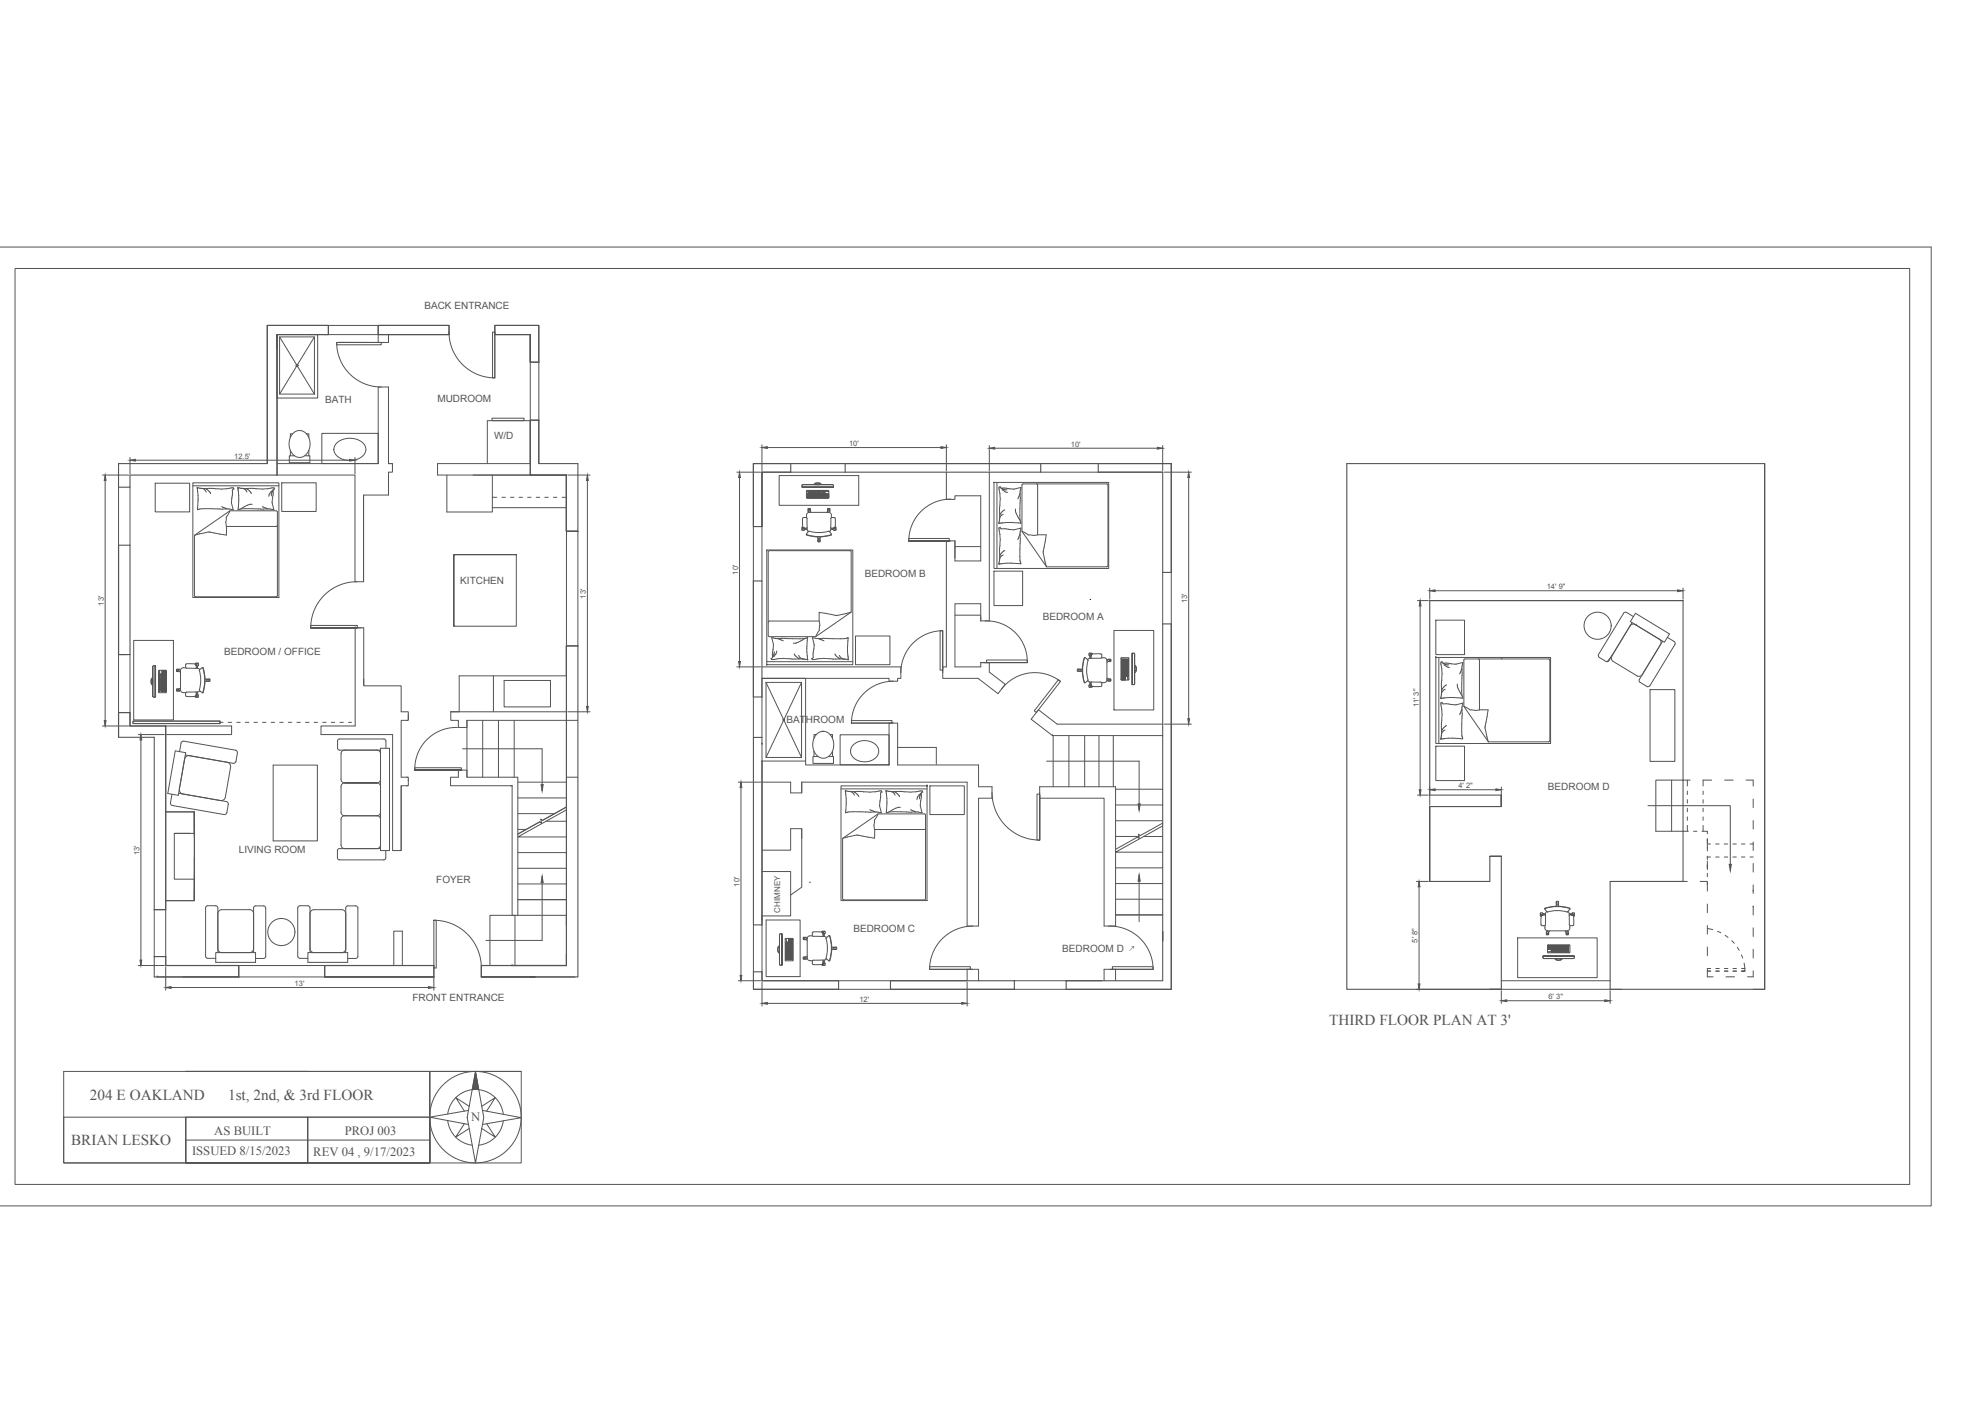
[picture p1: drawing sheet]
<svg xmlns="http://www.w3.org/2000/svg" width="1067mm" height="762mm" viewBox="0 0 1067 762" stroke-linecap="round" stroke-linejoin="round" font-family="sans-serif">
<!-- layer: A-DETL-LITE -->
<path d="M252 390v30M261 390v30M270 390v30M278 390v30M306 438l-26 15h26M295 444h11M280 478h26M280 470h26M280 461h26M278 495h-13v27M280 495h26M280 487h26" fill="none" stroke="#545454" stroke-width=".54"/>
<!-- layer: A-WALL-INTR-MEDM -->
<path d="M193 340h2M197 367v3M220 390h.1M221 386v3M220 425h.1M220 420h.1M221 422h.1" fill="none" stroke="#545454" stroke-width=".54"/>
<!-- layer: A-WALL-EXTR-HEVY -->
<path d="M150 181v8M287 181v15M287 227v30M306 495v6M306 516v6" fill="none" stroke="#545454" stroke-width=".59"/>
<!-- layer: A-WALL-INTR-MEDM -->
<circle cx="277" cy="522" r=".2" fill="#545454"/>
<path d="M204 181v4M210 209h-6v42h-54M150 257h42v58h5v-47h13M210 251h2v4h-2M237 251v6h51M197 268v47M90 393h35v4M174 397v-4h18v-53h5v31h20v14h4v5h-4v30h4v5h-4v35h-5M248 385h-4v5h4v3h4v-3h54M217 425v35M277 420h-25v-4h-4v4h-4v5h33v70M213 522v-18h5v18" fill="none" stroke="#545454" stroke-width=".54"/>
<!-- layer: A-WALL-EXTR-HEVY -->
<g fill="none" stroke="#545454" stroke-width=".59">
<path d="M178 176h-33v75M204 176h39v5h-39M150 181v76M287 181h-19v-5h23v20M291 227v24M306 257v30M64 295v59M306 349v173M64 385v14M70 393h20v6M83 399v93M83 517v11"/>
<path d="M85 528h44M235 522v6h-59M260 522h46h-30M260 523v5h51"/>
</g>
<!-- layer: A-DETL-LITE -->
<path d="M306 436l-13 8M292 444l-12 7M280 487h26" fill="none" stroke="#545454" stroke-width=".54"/>
<!-- layer: 0 -->
<path d="M590 324h-1" fill="none" stroke="#000" stroke-width=".54"/>
<!-- layer: A-DECK-LITE -->
<path d="M237 176h6M268 176h4M99 528h30M176 528h59M287 528h2h-29h29" fill="none" stroke="#545454" stroke-width=".54"/>
<!-- layer: A-DETL-FINE -->
<path d="M174 234h30v17h-30zM279 300v39h-34v-39h34h-34v39M248 366h58" fill="none" stroke="#545454" stroke-width=".54"/>
<!-- layer: A-WALL-INTR-MEDM -->
<circle cx="192" cy="340" r=".2" fill="#545454"/>
<path d="M210 181v4h-6M210 209v42h2M210 255v13M237 251h50M90 397h35M174 397h38v63M244 385h62" fill="none" stroke="#545454" stroke-width=".54"/>
<!-- layer: A-DETL-FINE -->
<g fill="none" stroke="#545454" stroke-width=".54">
<path d="M150 181h22v34h-22zM287 227h-24v24M287 227v24M242 257v20h24v-20M266 275h40M306 349v17M248 366v19M119 391h2M123 391h2M128 391h2M133 391h2M137 391h2"/>
<path d="M142 391h2M147 391h1M151 391h2M156 391h2M161 391h1M165 391h2M170 391h2M174 391h2M179 391h2M184 391h2M188 391h2"/>
</g>
<!-- layer: A-WALL-EXTR-HEVY -->
<g fill="none" stroke="#545454" stroke-width=".59">
<path d="M268 176h23v20h-4v-15h-19zM204 181v-5h39v5M287 181v15M287 227h4v24h21v36M287 227v30h19M64 251v12M145 251v-75h33v5h-28v76h-80M306 257v30h6h-6zM64 295v59h5M70 295v59M70 393v-8h-6v14M90 399v93h-7"/>
<path d="M83 517h7v5h39v6M235 522h-59v6M276 522h30h-46v6h52v-179h-6v173"/>
</g>
<!-- layer: A-DETL-LITE -->
<g fill="none" stroke="#545454" stroke-width=".54">
<path d="M178 176h26M178 181h26M287 196v31M291 196v31M306 287v62M312 287v62M64 354v31M70 354v31M72 390h47v1h-47zM90 439h15v48h-15M83 492v25M90 492v25"/>
<path d="M129 522h47M129 528h47"/>
</g>
<!-- layer: A-WALL-EXTR-HEVY -->
<circle cx="85" cy="528" r=".3" fill="#545454"/>
<g fill="none" stroke="#545454" stroke-width=".59">
<path d="M178 176v5h-28M204 176v5h39M287 181v15h4M287 227h4M64 251h81M70 257v6h-6M287 257h19v30h6h-6v-30M407 251v34M428 255h-16v30M633 251v59M64 295h6M407 314v63"/>
<path d="M412 314v63M633 337v198h-57M64 354h6M312 349h-6v17M64 385h6v8h20v99h-7M412 412v88M83 517h7v5h39v6h-46M629 504v5M235 522h-59v6h59M407 535h46M412 526v4M481 535h67"/>
</g>
<!-- layer: A-DETL-LITE -->
<path d="M90 439h15v48h-15" fill="none" stroke="#545454" stroke-width=".54"/>
<!-- layer: A-WALL-EXTR-HEVY -->
<circle cx="412" cy="402" r=".3" fill="#545454"/>
<g fill="none" stroke="#545454" stroke-width=".59">
<path d="M412 255v30M428 251h-21v34M457 251h106M457 255h106M594 251h39v59M594 255h35M407 314v63M629 337v193h-53M633 337v198h-57M407 399v101M412 412v88M407 526v9h46"/>
<path d="M412 526v4h41M481 535h67M481 530h67"/>
</g>
<circle cx="412" cy="402" r=".3" fill="#545454"/>
<!-- layer: A-DETL-LITE -->
<path d="M618 452h11M629 447l-26 14h26M603 478h26M603 469h26M603 495h26M603 486h26M407 500v26M412 500v26" fill="none" stroke="#545454" stroke-width=".54"/>
<!-- layer: A-WALL-INTR-MEDM -->
<g fill="none" stroke="#545454" stroke-width=".54">
<path d="M535 255v81M512 293v68h-2v6h19l11 8 4-5-9-7M530 358h5M412 361h75v6h-2v1h-4v-1h-69M569 398h.1M569 398h60M629 392h-57l-11-8-3 5 11 9M412 412h24v2h45v-23h4v23h44v11M412 423h16v6h5v-6M433 423h90v78M433 423v6M536 425v7h-7v69"/>
<path d="M562 425v7h35v69M603 425v76M428 448h5v32l-5 4v11h-16M412 471h16M523 524v6M529 524v6M597 524h6"/>
</g>
<!-- layer: A-WALL-EXTR-HEVY -->
<path d="M407 377h5M407 399h5M412 495v3M407 500h5M407 526h5" fill="none" stroke="#545454" stroke-width=".59"/>
<!-- layer: A-DETL-FINE -->
<path d="M182 240a10 10 0 0 1 16 2 7 7 0 0 1-9 7 7 7 0 0 1-8-8zM412 377v-10h24v45M461 403a8 8 0 0 1 14 3 8 8 0 0 1-6 6 8 8 0 0 1-8-3l-1-3zM485 404h21v9" fill="none" stroke="#545454" stroke-width=".54"/>
<!-- layer: A-WALL-EXTR-HEVY -->
<circle cx="529" cy="530" r=".3" fill="#545454"/>
<g fill="none" stroke="#545454" stroke-width=".59">
<path d="M428 251v4M457 251v4M563 251v4M594 251v4M629 255v55h4M954 251v284M407 285h5M407 314h5M629 337h4M64 399h19M773 436v41v-41M812 430v6v-6"/>
<path d="M910 422v-97h-137v105h39v6h-39M806 463h6h-6v14h-33M812 463v72h-84v-284h226v284M910 477h-39v58h83M453 530v5M481 530v5M548 530v5M596 530h-20v5"/>
</g>
<!-- layer: A-DETL-LITE -->
<g fill="none" stroke="#545454" stroke-width=".54">
<path d="M182 185h24v1h-24zM183 185h24M428 251h29M428 255h29M563 251h31M563 255h31M64 263v32M70 263v32M407 285v29M412 285v29M491 293v-2h22v2h-22h23M629 310v27"/>
<path d="M633 310v27M168 340h25zM168 338h25v2h-25zM168 340h25M508 341h2v21h-2zM510 341v23M532 358h23h-22v-1h22v1M407 377v22M412 377v22M572 368l1 1-13 16-1-1zM72 390h47v1h-47zM460 391h23"/>
<path d="M460 390h22v1h-22zM569 398v27M578 398v27M586 398v27M594 398v27M602 398v27M224 416h26zM224 415h25v1h-25zM280 423h26M280 432h26M306 436l-13 8-1-1 1 2-1-1-12 7M561 429h1v25v-24v24h-1z"/>
<path d="M562 429v25M603 427h26M603 435h26M910 422h-15v28h18M103 451h-9v24h11v12v-5M105 451v-12v14M105 448v-9v12h-11M280 440h20M280 449h5M603 444h26M603 452h13M629 445l-13 7v-1v2h-1l-12 6"/>
<path d="M916 450h2M920 450h3v1M923 456h2M923 454v2M923 458v2M928 456h2M932 456h2M937 456h2M942 456h1M946 456h2M105 464v23M923 463h2"/>
<path d="M923 463v2M923 468v1M923 472v2M923 477v1M928 463h2M932 463h2M937 463h2M942 463h1M946 463h2M278 495v27M948 482h.1M948 490h.1"/>
<path d="M263 509h30M453 530h28M453 535h28M503 523h22v1h-22zM503 524h23M505 535h.1M547 535h.1M548 530h28M548 535h28M549 530l-1 1M579 535h.1M600 524h23"/>
<path d="M601 523h22v1h-22zM812 530h59M812 535h59M923 525h2M923 524h2M928 525h2M928 524h2M932 525h2M932 524h2M937 525h2M937 524h2M942 525h1h-1"/>
<path d="M942 524h1v1"/>
</g>
<!-- layer: A-WALL-EXTR-HEVY -->
<g fill="none" stroke="#545454" stroke-width=".54">
<path d="M428 255h-16v30M594 255h35M885 338h.1M812 356h.1M872 355l-3 3M412 399v13M773 426v9M776 427h33M812 426v9M910 422h4M921 422h4M932 422h5"/>
<path d="M944 422h4v3M948 432v5M923 454v5M948 444v4M948 455v5M766 477h6M767 480v52M923 466v4M923 477v5M948 467v5M948 479v4M923 489v5"/>
<path d="M948 490v5M923 501v4M923 512v5M948 502v4M948 513v5M412 530h41M481 530h42M766 535h46M812 536v7M871 535h6M871 536v7M923 524v4h3"/>
<path d="M933 528h5M948 525v3h-3M948 535h6M815 541h53"/>
</g>
<!-- layer: A-WALL-INTR-MEDM -->
<g fill="none" stroke="#545454" stroke-width=".54">
<path d="M266 180h2v24h-2zM268 180v24M512 255v15h4v-2h14v35h-14v-10h-4M535 336h-5v-10h-14v35h14v-3h5v5M773 325h137M306 390h6M276 425h1M277 420h3v75h-3M306 420h6M529 425h7M562 425h41M428 448v12h-16"/>
<path d="M923 454h.1M428 471v13M908 477h4M919 477h4M235 498h1v26h-1zM523 501h6M597 501h6M209 522h.1M523 524h6M597 524v6M603 524v6"/>
</g>
<!-- layer: A-DETL-FINE -->
<g fill="none" stroke="#545454" stroke-width=".54">
<path d="M243 180a25 25 0 0 0 25 24M151 182h19v31h-19zM151 182l19 31M170 182l-19 31M182 185a24 24 0 0 0 24 24M158 235a5 5 0 0 1 6-2 5 5 0 0 1 4 6 6 6 0 0 1-2 6 6 6 0 0 1-6 2 8 8 0 0 1-2-12zM158 235h-1v2M166 235h1v2M266 226h17v1h-17zM157 246h-1v4h12v-4h-1M157 244v2M157 246h2"/>
<path d="M165 246h2M167 244v2M256 257h50M407 251h226M421 257h43v16h-43zM84 261h19v16h-19zM104 261h47v62h-47zM104 263h47M107 264v1M107 264h8M107 264h.1M107 265v1"/>
<path d="M107 276h.1M107 266v2M107 268v8M108 264l3 1M111 275l-4 1M111 275h8M111 264l3 3M111 265l1 1M115 264l5 1 6-1h1a1.6 1.6 0 0 0-1 3l-1 3M119 275l7 1M120 274l3 1M124 276v1a5 5 0 0 0-2 5v7l-6-1a19 19 0 0 0-11 2"/>
<path d="M125 270v2l1 4M126 276h.1M129 264v1M129 264h8M129 264h.1M129 265v1M129 276h.1M129 274v2M129 266v8M130 264l2 1 2 1M133 275l-4 1M133 275h8"/>
<path d="M133 264l3 3M136 273h-1l-5 2M137 264l5 1 6-1v1M141 275l7 1M142 274l3 1M148 265l-1 7 1 4M148 265l-2 2-1 1M148 266l-1 1v1M148 276h.1M152 261h19v16h-19zM266 269h3M271 269h2"/>
<path d="M276 269h2M281 269h2M285 269h2M290 269h2M295 269h1M299 269h2M304 269h2M434 263h17M434 263l17 1zM434 262h.1M434 262h16h-16M436 265h12v4h-12z"/>
<path d="M437 267h.1M437 267v1zM437 268h.1M437 266h.1M437 277h.1M437 267h1h-1M437 267h1l-1 1M437 268h1M437 269h1h-1h1h-1M437 266h1M438 277h10M438 277l-2 1v2"/>
<path d="M438 268h-1h1h-1l1 1h-1M438 268v1M438 267h.1M438 267v1M438 269v-1v1M438 269h.1M438 266h.1M438 276h-1l1 1M438 276l1 1M438 276v-1v1l-1-1v1v-1v2M438 268v-1v1M438 267h1"/>
<path d="M438 268v-1l1 1M438 267l1 1M438 268h1M438 269v-1l1 1M438 268l1 1M438 269h1M439 266h.1M439 267h.1M439 268v-1v1M439 267v1M439 268h.1M439 269v-1v1"/>
<path d="M439 268v1M439 269h.1M439 266h1h-1M439 267h1h-1M439 267h1l-1 1M439 268h1h-1M439 268h1l-1 1M439 269h1M440 266h.1M440 267h.1M440 267v1M440 269v-1v1"/>
<path d="M440 262l2-1h2v1M440 262h.1M440 268v-1v1M440 268v1M440 266h1M440 267h1M440 268v-1l1 1M440 267l1 1M440 268h1M440 269v-1l1 1M440 268l1 1M441 261h2v1h-2z"/>
<path d="M441 266h.1M441 267h.1M441 267v1M441 268h.1M441 268v1M441 269h-2h3h-3M442 266h.1M442 267h.1M442 267v1v-1v1v1M442 267h1M442 267l1 1M442 269v-1l1 1"/>
<path d="M442 269h1M442 266h1M443 268l-1-1 1 1M443 268h-1l1 1M443 267h.1M443 268v-1v1M443 267v1M443 268h.1M443 268v1M443 269h.1M443 266h.1M443 267h1h-1"/>
<path d="M443 268v-1l1 1M443 267l1 1M443 268h2v1h-2zM443 269h1zM443 269h1M443 266h1h-1M444 268h1zM444 267h1zM444 269h1zM444 267l1 1zM444 266h.1M445 267h.1"/>
<path d="M445 267v1v-1v1M445 269h.1M445 266h.1M445 267h1M445 267l1 1M445 269h1M445 266h1M446 268l-1-1 1 1M446 268h-1h1l-1 1M446 267h.1M446 267v1M446 268h.1"/>
<path d="M446 269h.1M446 266h.1M447 267v1zM447 268h.1M447 268v1zM447 269h1h-1M447 269h.1M447 277l1-1h1l-1 1M447 267l1 1zM447 268h1zM447 268l1 1zM448 267v1z"/>
<path d="M448 268h.1M448 268v1zM448 269h.1M448 276v-1l-1 1M448 276v-1v1l1-1v2M448 277l1 1v2M449 277h.1M450 280h-1v6l2-1M450 280h2v5M450 262h1M514 270a23 23 0 0 0-23 23M537 261h.1"/>
<path d="M537 261h62v46h-62zM539 261v46M541 274l-1 9M541 264v-1h-1l1 7-1 4M541 264l2 2h2M542 264l1 1M542 278l-1 1-1 2M543 265h2M543 276l-2 3M549 275v2l3 4M551 267l-1 3M552 264h.1"/>
<path d="M552 264l-4 1-7-1M552 264l-1 15 1 4M553 262v25l13 20M553 262h45M560 262h1v27M598 262h1v44l-33 1M105 290l19-14h26v47h-45zM150 284l-1 1h-27M415 297h46v62h-46zM434 286v-1v2M434 285h.1M434 285v1"/>
<path d="M434 285v-5h2v6l-2-1M434 286v1h1M435 287h.1M435 285l1 1M435 286h.1M435 286h-1M436 286l-1 1M436 289a16 16 0 0 0 14 0M436 289a18 18 0 0 0 14 0M436 286l1 2M437 287l-1 2M437 287l6 1 5-1"/>
<path d="M437 287h.1M442 290v1h1l1-1M442 291v2M442 291v2h1v-2M443 291v2M448 287l2 2M449 286v2M450 286l1 1M451 286h.1M451 287h.1M451 285l-2 1M451 285l1 1-1 1"/>
<path d="M452 285h.1M452 285h-1M452 285v1M452 286v-1v2M516 296h14M540 283h.1M541 296l-1 9M543 298l-2 3M551 290l-1 2M551 289v2M552 286h.1M552 283h-8h-4"/>
<path d="M552 286l-4 1-5-1a1.4 1.4 0 0 1-2-1l-1 1 1 6-1 4M552 283h.1M552 286l-1 15 1 4M553 287l1 1a5 5 0 0 0 4 1l1 1M559 290l7-1-1 7a19 19 0 0 0 1 11M193 315a25 25 0 0 0-25 25M537 309h16v18h-16zM540 305h.1M542 300l-1 1-1 2M552 305h-8h-4M552 305h.1M443 336h-27h-1"/>
<path d="M443 338v1a5 5 0 0 1-2 5M450 332l-7-1v7M459 332h-2a10 10 0 0 1-7 0M460 331l-2 1M460 331v-33h-44l-1 46M460 331l-19 13h-25h-1M516 333h14M533 336a22 22 0 0 1 22 22M776 335h16v19h-16zM881 339l1-1h2l13 8 1 1v2M882 337l-12 20-2 1M883 333l-4-2h-1l-14 23"/>
<path d="M884 332l19 11-3 4-18-11zM72 346h22v43h-22zM100 359h6v2h-5zM106 359h.1M106 360l1 1M106 359h1v1M106 359v1M107 360h.1M107 360v1M107 359h-1M415 359h.1M415 358h46"/>
<path d="M417 345h.1M419 352v2l-1 1M420 353l-2 3M420 352v1M421 345l3 2M429 354l3 2M432 354l1 2M433 356h1M434 356h1M434 356l1 1M435 345l-3 2-3 1M435 356l2 1"/>
<path d="M435 345h-18l1 4v5a1.4 1.4 0 0 1-1 2l1 1 5-1h11M437 345h-2M437 345h.1M437 345l-1 8 1 4M437 357h.1M439 345l1 4v7M439 345h3h15M439 345h.1M440 356h-1v1l6-1h11M442 345l4 2M451 354l3 2M454 354l2 2"/>
<path d="M456 356l3 1M456 356l1 1M458 345h-1M459 345h-1M459 345h.1M459 345l-1 8 1 4M459 357h.1M463 344h18v15h-18zM510 341a23 23 0 0 0-23 23M587 356a1.9 1.9 0 0 1 1 3v7a2.1 2.1 0 0 1-1 3l-2-7zM587 356a16 16 0 0 0 0 13M589 353h2l-1 1"/>
<path d="M589 354h.1M589 354v2M590 354h1M590 354h.1M590 354v1M590 354l-1-1v1M590 356l-2 1M590 354l-1 2M590 354h5l1 2h-1h-5zM591 354h.1M596 356h2l1 1M599 357h1l-1 1"/>
<path d="M599 357v11M599 357h2h-1M599 358h.1M600 357h1h-1l1 1h-2M602 341h22v43h-22zM606 356h4v12h-4zM606 357v-1l1 1M606 358h1h-1M606 358h1l-1 1M606 359h1h-1M606 359v3h1v-3v2M607 358h-1"/>
<path d="M607 358l-1 1M607 360h1h-1h1M607 357v-1v1h1h-1M607 358h1h-1M607 357v1v-1M607 358h.1M607 358v1M607 359h.1M607 357h-1h1l-1 1 1-1M607 358h1M607 356l1 1zM607 357h1l-1 1 1-1"/>
<path d="M607 358h1l-1 1M607 359h1h-1h1M608 357h-1M608 358l-1 1M608 356v1zM608 357h.1M608 357v1v-1M608 358v1M608 359h.1M608 358h.1M609 356v1zM609 357h.1"/>
<path d="M609 357v1v-1M609 358h.1M609 358v1M609 359h.1M609 360h.1M610 356v1zM610 357v1M610 358h.1M610 358v1v-1M610 359h.1M610 360h.1M612 353v17z"/>
<path d="M613 354l-1-1v17h1M613 354v16v-16M613 360h1M614 360v2l-1 2M776 356h.1M776 356h62v46h-62zM778 356v46M779 358h1v1M779 358l1 6-1 11M780 359l2 2h2M781 359l2 1M783 360h.1"/>
<path d="M791 358l-1 16 1 3M791 358l-4 1h-7M791 357l1-1 46 1v44h-33M792 357v25l13 19M799 356l1 1v27M864 354v1l4 3M871 355v1l1 2 13 7 2 1 1-1M902 345l4 2v2l-14 22h-1l-4-2-1-1 13-21M82 367h1v3h-1zM83 377v-17v17M83 367h-1v1v2h1M83 360h.1"/>
<path d="M83 360h1v17h-1M83 360h1M84 360v17zM86 374v1M86 363v11M86 374h.1M86 373h.1M86 372v-1v1M86 370h.1M86 369h.1M86 368v-1v1M86 367h.1"/>
<path d="M86 367v-1v1M86 365v-1v1M86 363h.1M86 363h4v11l-4 1M86 372v1M86 372h.1M86 370v1M86 369v1M86 368h.1M86 365v1M86 365h.1M87 374h.1"/>
<path d="M87 373h.1M87 372v-1v1M87 370h.1M87 368h.1M87 367h.1M87 365v-1v1M87 366v1zM87 372v1M87 372h.1M87 371h.1M87 370v1M87 369v1"/>
<path d="M87 369h.1M87 368v1M87 365v1M87 365h.1M88 374h.1M88 373h.1M88 372v-1v1M88 370h.1M88 368h.1M88 367h.1M88 366v1zM88 365v-1v1"/>
<path d="M88 364h.1M88 363v1zM88 363h.1M88 372v1M88 372h.1M88 371h.1M88 370v1M88 369v1M88 369h.1M88 368v1M88 365v1M88 365h.1"/>
<path d="M88 374h1zM88 373h1M88 372v-1l1 1M88 370h1M88 368h1M88 366l1 1zM88 365v-1l1 1M88 364h1zM88 363l1 1zM88 363h1zM89 372l-1 1h1M89 372l-1 1"/>
<path d="M89 372h-1h1M89 372h-1M89 371h-1h1M89 371h-1M89 370l-1 1h1M89 370l-1 1M89 369l-1 1h1M89 369l-1 1M89 369h-1h1M89 369h-1M89 368l-1 1h1M89 368l-1 1"/>
<path d="M89 365l-1 1h1M89 365l-1 1M89 365h-1h1M89 365h-1M89 373v1v-1v1l1-1M89 372v-1v1M89 370h.1M89 368h.1M89 366v1zM89 364h.1M89 363v1zM89 363h.1"/>
<path d="M89 373h1M89 365h1M89 365h.1M89 372v1l1-1M89 372v1M89 372h.1M89 371h.1M89 370v1M89 369v1M89 369h.1M89 368v1M89 364h1"/>
<path d="M89 364v-1l1 1M89 363h1zM89 365v-1l1 1M89 372v-1l1 1M89 368h1M89 367h1zM89 366l1 1zM89 369v2M90 365l-1 1h1M90 365l-1 1M90 365h-1h1M90 372l-1 1h1"/>
<path d="M90 372h-1h1M90 372h-1M90 369v2h-1h1M90 369h-1v2M90 368l-1 1h1M90 368l-1 1M90 367h-1h1M96 362h-1l1 1h-1h2M97 363l1 1M97 373l-1 1 2-1v1l2 1M97 373h-1h-1h1l-1 1h2M97 362h-2h1"/>
<path d="M97 374h.1M98 363l-2-1 1 1M98 363v10M98 372l-1 1M100 361h-2v2M101 374l5 1v2h-4l-2-1zM106 377h.1M106 376h.1M106 361h1M106 377h1M107 375v1M107 374l-1 2v1h1v-1"/>
<path d="M107 361l1 1M107 374h-1M107 376h.1M108 362l1 5-1 4a2.1 2.1 0 0 0 1 4M108 362h.1M108 374h-1M109 361a18 18 0 0 1 0 14M109 361a16 16 0 0 1 0 14M109 361l-1 1M111 367h1v1l-1 1M112 367l2 1h-1h-1M112 368h1"/>
<path d="M113 367h-1M113 367h.1M267 366v19M273 368h25v14h-25zM414 369h19v41h-19zM414 369l19 41M433 369l-19 41M483 368a23 23 0 0 0-23 23M573 369a23 23 0 0 0-31 4M583 362h1M583 362h.1M584 363h-1"/>
<path d="M585 362h-2l-1 1h3M585 362v1M588 368l2 1M589 371h.1M589 370h.1M589 370v1M589 369l1 1M589 369v1M590 371l1 1-2-1M590 371h1M590 371h.1M590 370l-1 2v-2"/>
<path d="M590 371v-2h5l1 2a2.2 2.2 0 0 1-3 0h-2M591 371h.1M599 367h.1M599 367h2l-1 1h1h-1h1h-2M599 367h1v1h-1l-1 1h-2M606 367v-1l1 1M606 366v1l1-1M606 367l1 1zM606 364h1l-1 1 1-1M606 366h1h-1h1M606 365h1h-1h1M606 362h1h-1"/>
<path d="M606 362h1l-1 1M606 363h1zM606 363l1 1zM606 363h1h-1M607 362h-1M607 362l-1 1M607 361l1-1-1 1M607 362h1h-1M607 360v1M607 361h.1M607 361v1v-1M607 362h.1"/>
<path d="M607 362v1v-1M607 363v1zM607 366v1zM607 367h.1M607 367v1zM607 365h1h-1h1M607 361l1-1v1M607 362h1M607 364h1l-1 1 1-1v1v-1M607 366h1h-1h1M607 361h1h-1M607 361h1l-1 1 1-1"/>
<path d="M607 362h1l-1 1 1-1M607 363l1 1zM607 366l1 1zM607 367h1zM607 367l1 1zM608 361h-1M608 361h.1M608 361v1v-1M608 362v1M608 363h.1M608 363v1zM608 366v1z"/>
<path d="M608 367h.1M608 367v1zM608 360v1M608 362h.1M609 360v1M609 361h.1M609 361v1v-1M609 362h.1M609 362v1M609 363h.1M609 363v1zM609 364v1v-1"/>
<path d="M609 365h.1M609 366h.1M610 360v1M610 361h.1M610 361v1v-1M610 362h.1M610 363h.1M610 363v1M610 364h.1M610 364v1v-1M610 365h.1M610 366h.1"/>
<path d="M612 370h1M613 370h.1M613 361h1v2h-1zM779 378h.1M779 375v1M779 375v3M781 373l-2 2M782 370l-3 3M788 370v2l2 4M790 361l-1 3M791 378l-8-1-4 1M791 378h.1"/>
<path d="M892 373h14v39h-14zM247 393a22 22 0 0 0-23 23M441 397a5 5 0 0 1 7-1 5 5 0 0 1 3 6 6 6 0 0 1-2 6 6 6 0 0 1-6 1 8 8 0 0 1-2-12zM441 397h-1v2M449 397h1v2M454 397h27v17h-27zM779 400h.1M779 380h1a1.6 1.6 0 0 0 2 1h5l4-1-1 16 1 4M779 380l1 6-1 11M779 397v1M779 397v3M781 395l-2 2"/>
<path d="M782 392l-3 3M790 383l-1 4M791 400h-12M791 400h.1M792 382l1 1a5 5 0 0 0 4 1h8l-2 10M803 394l2 7M95 406l5 1-4 23-5-1zM102 409h-1l-1 2-3 16 1 2h1M123 412l1 1 1 2-3 17-1 1h-2M127 406l1 1v5l-1 1-27-5M127 406l-28-5-1 1-1 4M148 414h24v41h-24z"/>
<path d="M182 405l2 1h22M182 401l2-1h24l1 1v4M183 401v4M186 406h-1l-1 2v14l2 1M204 406h1l1 2M206 405h5v55h-5zM293 405v19M440 409v4h11v-4h-1M440 406v3M440 409h2M448 409h2M450 406v3"/>
<path d="M616 412v23M776 404h16v18h-16zM97 429l26 5v1v5l-2 1-28-6-1-1 1-4M186 423l-2 2v14l1 2h1M186 423h18h-18M206 421l-1 2h-1l1 1 1 1M206 439l-1 2h-1M455 425h46v62h-46zM455 427h46M457 428h.1M457 428h3M457 428l1 4-1 8"/>
<path d="M457 440h.1M459 428h1M460 428l1 1M460 428h10h7l-1 1M461 429l1 1M461 428l3 3M470 438l3 1M476 439h-15l-4 1M476 429v6l1 5-1-1M479 428h.1M479 428h3M479 428l1 6-1 6"/>
<path d="M479 440h.1M481 428h1M482 428l2 2M482 438l-1 1M482 428h10h7l-1 1M483 428l3 3M487 437h-2l-3 1M492 438l3 1M498 430l-1 2M498 432v3v5l-15-1-4 1M498 429l-2 2v1M498 429v3"/>
<path d="M498 429v1M501 425h.1M503 425h18v16h-18zM536 429a26 26 0 0 0 26 25M891 436h45v31M186 441l-1 1-1 1v14l2 2M186 441h18M204 441l1 1 1 1M206 459h-23l-1 1v4l2 1h24l1-1v-4M206 457l-1 1-1 1M433 448v6M456 453l19-13h25v46h-44z"/>
<path d="M475 440l-1 1a5 5 0 0 0-1 5v7l-7-1a19 19 0 0 0-10 1M500 448v1h-27M293 477v32M616 477v21M118 494v-1l2-1h16l1 1v1M137 491l1-1h4l2 1v27h-2h-4M137 491v24M166 490l2 1v24M167 490h-5l-1 1v26M168 494v-1l2-1h15l2 1v1M188 490h5v1M188 490l-1 1v24"/>
<path d="M194 491v26M235 498a26 26 0 0 1 25 25M414 498h19v30h-19zM833 494v1M833 494h.1M834 495h.1M834 494h.1M834 494h-1l1 1M834 494h1M835 492l2 1M835 495h-2v3a2.2 2.2 0 0 0 1 3l2-1-1-5M835 491v1"/>
<path d="M835 491a17 17 0 0 1 14 1M835 491l7-1 7 1M836 494l-2 1M836 494v1M836 493v1M837 493h.1M841 490v-1h2v1M842 488v1M842 488h.1M843 488l-1-1v1v1M848 493v1M848 495l1 5 1 1"/>
<path d="M848 494l1 1M848 494l2 1M849 491v1M849 492l-2 1-5-1-5 1M850 494h.1M850 494h-1M850 494h1l-1 1M850 495l1 4-1 2M850 495h-2M851 494v1M111 517l1 1h5M117 515h21v5h-21z"/>
<path d="M118 515v-24l-1-1h-5l-1 1v26M118 513v2h2h15h1l1-2M161 517l1 1h4M166 515h22v5h-22zM168 513v2h2h15h1l1-2M193 517v1h-5M421 512v3zM421 512l-1 1 1 2M422 505h-1M422 505h1v17h-2M422 505h1M423 505v17z"/>
<path d="M425 518v1zM425 518h.1M425 517v-1v1M425 515h.1M425 514h.1M425 512h.1M425 512v-1v1M425 510v-1v1M425 507v12l3 1 1-12-1-1M425 508h3M425 517v1M425 517h.1"/>
<path d="M425 515v1M425 514v1M425 513h.1M425 512v1M425 510v1M425 510h.1M426 518v1zM426 518h.1M426 517v-1v1M426 515v-1v1M426 513h.1M426 512h1"/>
<path d="M426 510v-1v1M426 511v1zM426 517v1l1-1M426 517v1M426 517h.1M426 516h1M426 516h.1M426 515v1M426 515h.1M426 514h1M426 514h.1M426 513v1"/>
<path d="M426 510v1l1-1M426 510v1M426 510h.1M426 518l1 1zM426 518h1M426 517v-1l1 1M426 515v-1l1 1M426 513h1M426 511l1 1zM426 510v-1l1 1M426 509h1zM426 508l1 1z"/>
<path d="M426 508h1zM427 517l-1 1 1-1M427 517h-1h1M427 517h-1M427 516h-1h1M427 515l-1 1h1M427 515l-1 1M427 515h-1h1M427 515h-1M427 514h-1h1M427 513l-1 1h1M427 513l-1 1"/>
<path d="M427 510l-1 1 1-1M427 510h-1h1M427 510h-1M427 518v1zM427 518h.1M427 517v-1v1M427 515v-1v1M427 513h.1M427 511v1zM427 510v-1v1M427 509h.1M427 508v1z"/>
<path d="M427 508h.1M427 517v1M427 517h.1M427 516h.1M427 515v1M427 515h.1M427 514h.1M427 513v1M427 510v1M427 510h.1M428 510h.1M428 518v1v-1"/>
<path d="M428 517v-1v1M428 515v-1v1M428 513h.1M428 511v1zM428 509h.1M428 508v1zM428 508h.1M428 518h1M428 517v1M428 517h.1M428 516h.1M428 515v1"/>
<path d="M428 515h.1M428 514h.1M428 513v1M428 509h1M428 509v-1l1 1M428 508h1zM428 518v1l1-1M428 517v-1l1 1M428 513h1M428 512h1zM428 511l1 1zM428 510h1"/>
<path d="M429 510l-1 1h1M429 510l-1 1M429 509l-1 1h1M429 509l-1 1M429 510h-1h1M429 517l-1 1h1M429 517l-1 1M429 517h-1h1M429 517h-1M429 514v2h-1h1M429 514h-1v2v-2M429 513l-1 1h1"/>
<path d="M429 513l-1 1M429 512h-1h1M435 507h-1l1 1h-1h2M436 518l-1 1 1-1M436 508v1M436 518h-2h1h-1h1l-1 1h2M436 507h-2h1M436 519h.1M436 507h-1l1 1M436 508h.1M436 518l1 1 2 1M436 508v10"/>
<path d="M436 517v1M439 504h5l1 2h-5zM439 506h-2l-1 2M439 519l6 1-1 2h-3l-2-1zM445 504h.1M445 505l1 1 1 1M445 506h1M445 505h.1M445 504h1v1M445 504v1M446 520v1M446 519h-1"/>
<path d="M446 505h.1M446 505v1M446 504h-1h-1M447 507v5v4a2.1 2.1 0 0 0 1 4M447 507h.1M447 519h-1l-1 2M448 506h1M448 506l-1 1M449 506l1 7-1 6M449 519l-1 1M450 512v1v1M450 512l2 1h-2"/>
<path d="M451 513h1M452 512h-1M526 501a23 23 0 0 0-23 23M599 501a23 23 0 0 1 24 23M821 507h43v22h-43zM834 518h1M834 518v-1h17v1M834 517h17zM834 517v1M835 500v2l2 1M836 504v2l1-1M837 505v1v-1"/>
<path d="M837 511h12v4h-12zM837 513h.1M837 512v1zM837 512h.1M837 511v1zM837 503l-1 2h1v-1M837 513h1zM837 512l1 1zM837 512h1zM837 504v2v-1M838 503l-1 1M838 513h.1"/>
<path d="M838 512v1zM838 512h.1M838 511v1M838 511h-1l1 1M839 514h.1M839 513h.1M839 512v1v-1v1M839 511v1v-1v1M839 515h.1M839 514h1M839 513h1M839 512l1 1v-1"/>
<path d="M839 512l1 1M839 511l1 1h-1M839 512h1M839 511l1 1v-1M839 515h1M840 514h.1M840 513h.1M840 512v1v-1M840 512v1M840 511v1v-1M840 511v1M840 515h.1"/>
<path d="M840 514h1zM840 513h1zM840 512l1 1zM840 512h2h-2zM840 511l1 1zM841 518v1h2h1l1-1M841 515h-1h1M841 515h.1M841 511l1 1zM841 511l1 1v-1M842 518h2v1h-2zM842 514h-1h1"/>
<path d="M842 513h-1h1M842 514v1v-1v1M842 514l1 1v-1M842 514l1 1M842 514h.1M842 513h.1M842 512v1v-1v1M842 511v1v-1v1M843 514h-1h1M843 513h-1h1M843 512v1l-1-1 1 1M843 512h-1h1"/>
<path d="M843 511v1l-1-1 1 1M843 514h.1M843 513h.1M843 512v1v-1M843 512v1M843 512h.1M843 511v1h3M843 511h3M843 515h.1M843 514h1M843 513h1M843 512l1 1v-1"/>
<path d="M843 512l1 1M843 512h1M843 512h3M843 515h1M844 515h.1M844 514h.1M844 513h.1M844 512v1v-1v1M844 512h.1M844 514h1M844 513h1M844 512l1 1v-1"/>
<path d="M844 512l1 1M844 512h1M845 515h.1M845 514h1M845 513h1M845 512l1 1v-1M845 512l1 1M845 512h1M845 511l1 1v-1M846 514h.1M846 513h.1M846 512v1v-1"/>
<path d="M846 512v1M846 511v1M846 512h.1M846 511v1v-1M846 515h-1h1M846 515h.1M846 503l1 1M846 515h1M847 514h-1h1M847 513h-1h1M847 512v1l-1-1 1 1M847 512h-1h1"/>
<path d="M847 511v1l-1-1 1 1M847 514h.1M847 513h.1M847 512v1v-1M847 512v1M847 511v1M847 511v1v-1v1M847 504v2v-1M847 505v1h1v-1M847 514h1M847 513h1M847 512l1 1v-1"/>
<path d="M847 512l1 1M847 503l1 2h-1v-1M847 515h.1M848 511h-1h1l-1 1h1h-1h1M848 514h.1M848 513h.1M848 512v1zM848 515h.1M848 504v2v-1M849 500v2l-1 1h-11M851 518h-16h16M923 502l3 1"/>
<path d="M929 504h1M933 506l1 1M936 509l2 1M939 512l1 2M942 516v2M421 522v-17v17M444 522h2M444 522h.1M445 521h.1M445 521v1h1v-1M446 521h.1M943 521v3"/>
<circle cx="161" cy="198" r=".6"/>
<circle cx="447" cy="266" r=".1"/>
<circle cx="448" cy="266" r=".1"/>
<circle cx="864" cy="338" r="7"/>
<circle cx="86" cy="363" r=".1"/>
<circle cx="86" cy="364" r=".1"/>
<circle cx="610" cy="367" r=".1"/>
<circle cx="610" cy="366" r=".1"/>
<circle cx="424" cy="389" r=".5"/>
<circle cx="152" cy="504" r="7"/>
<circle cx="425" cy="508" r=".1"/>
<circle cx="425" cy="509" r=".1"/>
<circle cx="837" cy="515" r=".1"/>
<circle cx="838" cy="515" r=".1"/>
</g>
<g fill="#545454" stroke="#545454" stroke-width=".54">
<path d="M616 473l1 4h-2z"/>
<path d="M293 474l1 3h-1z"/>
<path d="M293 424h1l-1 4z"/>
<path d="M615 435h2l-1 3z"/>
<path d="M935 467h1v4z"/>
</g>
<!-- layer: 0 -->
<path d="M438 477h.1" fill="none" stroke="#000" stroke-width=".54"/>
<!-- layer: A-DECK-LITE -->
<g fill="none" stroke="#545454" stroke-width=".54">
<path d="M250 405h43M566 412h50M904 422v28M912 422v3M912 428v2M912 432v2M912 437v2M921 422v3M921 428v2M921 432v2M921 437v2M912 442v2"/>
<path d="M912 446v4M921 442v2M921 446v4M129 522h47"/>
</g>
<!-- layer: Title Blocks -->
<g fill="none" stroke="#545454" stroke-width=".54">
<path d="M0 134h1044v518h-1044M8 145h1025v496h-1025zM34 579h198v50h-198zM100 579h132v50h-132h66M232 579h50v50h-50zM232 579h50M257 579l5 25-5 25-4-25zM257 580h.1M254 598l-8-4 5 7M257 580v1M257 581h.1M257 581v1"/>
<path d="M257 582v1M258 582l-2 1M258 582l-2 2M258 583l-2 1M258 583l-2 2M258 584l-2 2M258 585l-2 2M258 585l-2 3M258 586l-2 2M258 586l-3 3M258 587l-2 2M259 587l-2 2"/>
<path d="M259 588l-2 1M259 588l-1 1M259 589h-1M259 589h.1M260 598l8-4-5 7M34 604h66v25h-66zM100 604h132v25h-132zM100 617h132v12h-132zM100 604h132v25h-66v-25v25h-66zM242 606a15 15 0 0 0 13 13M242 602a15 15 0 0 1 15-13 15 15 0 0 1 15 14M251 608l-5 7 8-5"/>
<path d="M253 601l-21 3 21 4M261 601l21 3-21 4M263 608l5 7-8-5M272 606a15 15 0 0 1-13 13"/>
<circle cx="257" cy="604" r="25"/>
</g>
<!-- layer: A-WALL-INTR-MEDM -->
<path d="M910 422v55" fill="none" stroke="#545454" stroke-width=".59"/>
<!-- layer: A-DIMS-CRIT -->
<g fill="none" stroke="#545454" stroke-width=".54">
<path d="M55 257h15M57 260v130M70 247v9M73 249h116M192 247v9M307 257h12M318 260v122M398 255h13M400 258v100M412 241v14M415 242h94M512 241v14"/>
<path d="M535 241v14M538 242h88M629 241v14M629 255h15M643 258v131M773 318v6M776 319h131M910 318v6M766 325h6M768 328v99M398 361h13M55 393h15"/>
<path d="M75 397h14M307 385h12M629 392h15M76 400v119M399 423h12M401 426v101M766 430h6M75 522h14M90 523v12M92 534h140M235 523v12M399 530h12"/>
<path d="M412 531v13M523 531v13M415 543h105"/>
</g>
<g fill="#545454" stroke="#545454" stroke-width=".54">
<path d="M57 257v3h-1z"/>
<path d="M56 390h1v3z"/>
<path d="M189 248l3 1h-3z"/>
<path d="M70 249l3-1v1z"/>
<path d="M76 397l1 3h-1z"/>
<path d="M76 519h1l-1 3z"/>
<path d="M90 534h2v1z"/>
<path d="M232 534h3l-3 1z"/>
<path d="M412 543l3-1v1z"/>
<path d="M520 542l3 1h-3z"/>
<path d="M401 423v3h-1z"/>
<path d="M400 527h1v3z"/>
<path d="M400 255v3h-1z"/>
<path d="M399 358h1v3z"/>
<path d="M412 242h3v1z"/>
<path d="M509 242h3l-3 1z"/>
<path d="M535 242h3v1z"/>
<path d="M626 242h3l-3 1z"/>
<path d="M643 255v3h-1z"/>
<path d="M642 389h1v3z"/>
<path d="M318 257v3h-1z"/>
<path d="M317 382h1v3z"/>
<path d="M767 427h1v3z"/>
<path d="M768 325v3h-1z"/>
<path d="M907 319h3l-3 1z"/>
<path d="M773 319h3v1z"/>
</g>
<!-- layer: A-WALL-EXTR-HEVY -->
<g fill="#545454" stroke="#545454" stroke-width=".54">
<path d="M812 541h3v1z"/>
<path d="M868 541h3l-3 1z"/>
<path d="M767 532h1l-1 3z"/>
<path d="M767 477l1 3h-1z"/>
<path d="M809 427h3l-3 1z"/>
<path d="M773 427h3v1z"/>
</g>
<g font-size="8.2" fill="#545454">
<text x="719" y="555">THIRD FLOOR PLAN AT 3'</text>
<text x="49" y="595">204 E OAKLAND</text>
<text x="123" y="595">1st, 2nd, &amp; 3rd FLOOR</text>
<text x="38" y="619">BRIAN LESKO</text>
</g>
<g font-size="6.9" fill="#545454">
<text x="255" y="606">N</text>
<text x="116" y="614">AS BUILT</text>
<text x="186" y="614">PROJ 003</text>
<text x="104" y="625">ISSUED 8/15/2023</text>
<text x="169" y="625">REV 04 , 9/17/2023</text>
</g>
<g font-size="5.4" fill="#545454">
<text x="229" y="167">BACK ENTRANCE</text>
<text x="176" y="218">BATH</text>
<text x="236" y="217">MUDROOM</text>
<text x="267" y="237">W/D</text>
<text x="468" y="312">BEDROOM B</text>
<text x="249" y="316">KITCHEN</text>
<text x="564" y="335">BEDROOM A</text>
<text x="121" y="354">BEDROOM / OFFICE</text>
<text x="425" y="391">BATHROOM</text>
<text x="837" y="427">BEDROOM D</text>
<text x="129" y="461">LIVING ROOM</text>
<text x="236" y="478">FOYER</text>
<text x="461" y="504">BEDROOM C</text>
<text x="574" y="515">BEDROOM D ↗</text>
<text x="223" y="541">FRONT ENTRANCE</text>
</g>
<text font-size="4.3" fill="#545454" x="422" y="494" transform="rotate(-90 422 494)">CHIMNEY</text>
<g font-size="4.1" fill="#545454">
<text x="459" y="241">10'</text>
<text x="579" y="242">10'</text>
<text x="127" y="248">12.5'</text>
<text x="399" y="311" transform="rotate(-90 399 311)">10'</text>
<text x="317" y="324" transform="rotate(-90 317 324)">13'</text>
<text x="836" y="319">14' 9&quot;</text>
<text x="56" y="328" transform="rotate(-90 56 328)">13'</text>
<text x="642" y="326" transform="rotate(-90 642 326)">13'</text>
<text x="767" y="383" transform="rotate(-90 767 383)">11' 3&quot;</text>
<text x="789" y="426">4' 2&quot;</text>
<text x="75" y="462" transform="rotate(-90 75 462)">13'</text>
<text x="400" y="479" transform="rotate(-90 400 479)">10'</text>
<text x="767" y="510" transform="rotate(-90 767 510)">5' 8&quot;</text>
<text x="159" y="533">13'</text>
<text x="465" y="542">12'</text>
<text x="837" y="540">6' 3&quot;</text>
</g>
</svg>
